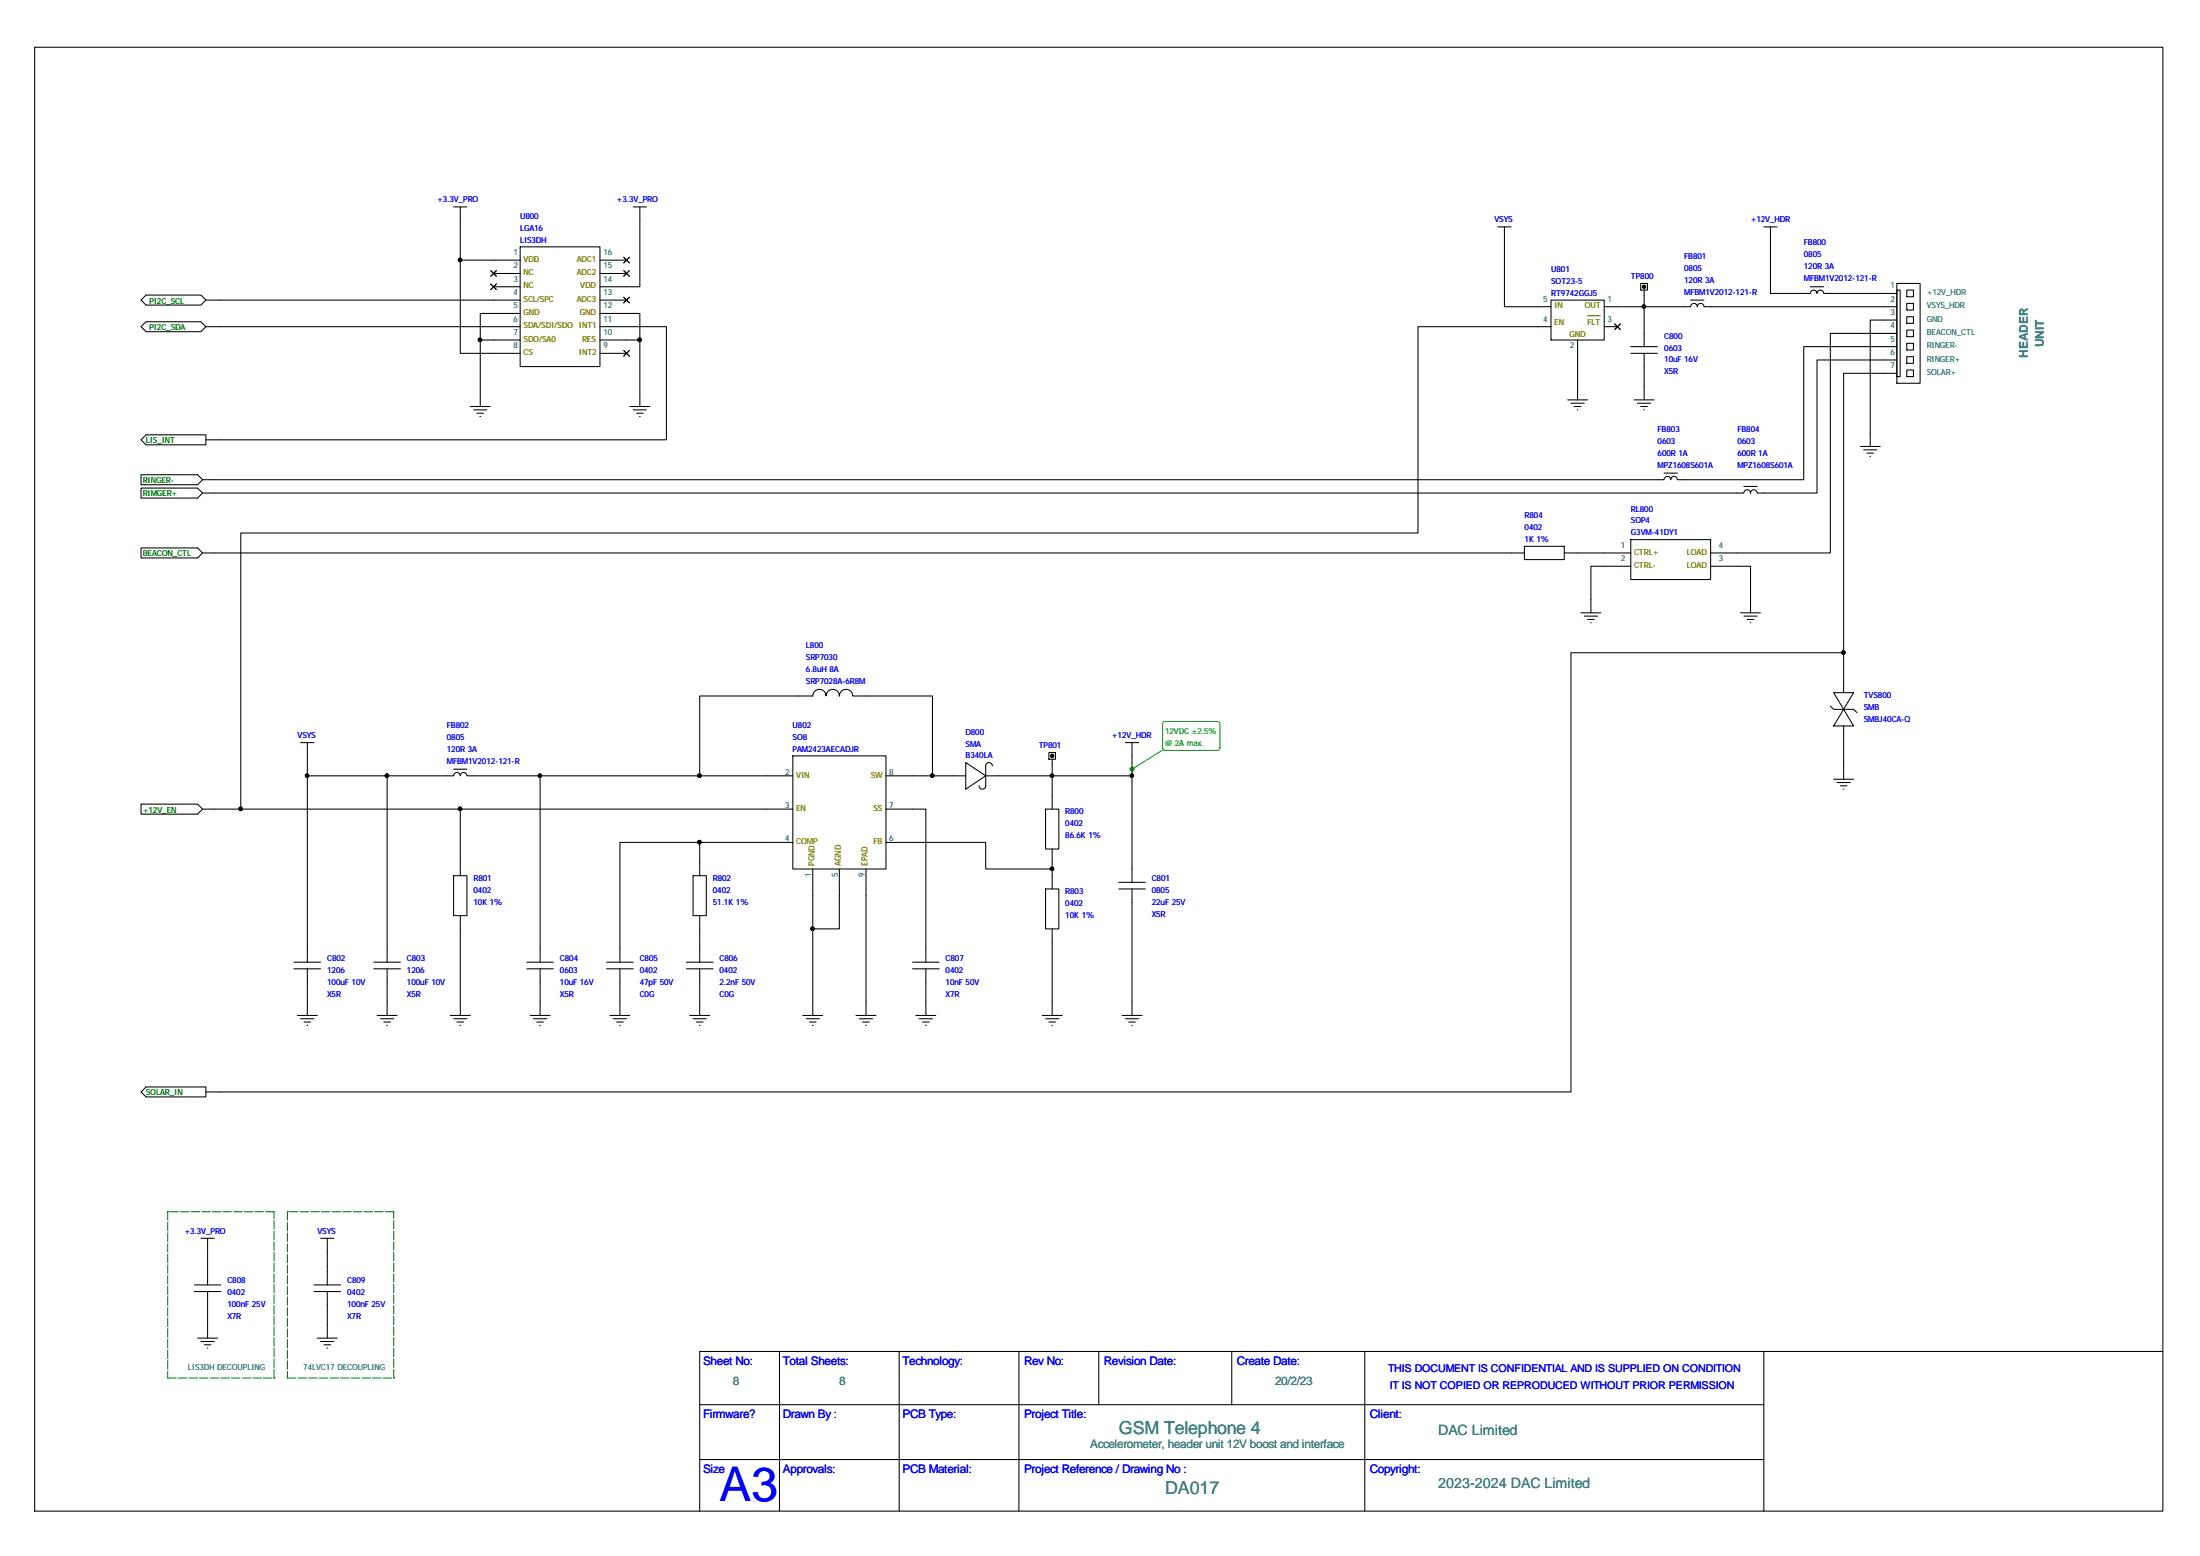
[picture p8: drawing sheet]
<svg xmlns="http://www.w3.org/2000/svg" width="420mm" height="297mm" viewBox="0 0 420 297" stroke-linecap="round" stroke-linejoin="round" font-family="sans-serif">
<circle cx="216.2" cy="146.8" r=".38" fill="#00e100"/>
<g fill="#000" stroke="#000" stroke-width=".19">
<circle cx="87.9" cy="49.6" r=".34"/>
<circle cx="313.9" cy="58.5" r=".33"/>
<circle cx="91.7" cy="64.9" r=".34"/>
<circle cx="122.2" cy="64.9" r=".34"/>
<circle cx="352.1" cy="124.6" r=".34"/>
<circle cx="45.9" cy="154.4" r=".34"/>
<circle cx="58.6" cy="148.1" r=".33"/>
<circle cx="73.9" cy="148.1" r=".34"/>
<circle cx="87.9" cy="154.4" r=".34"/>
<circle cx="103.1" cy="148.1" r=".33"/>
<circle cx="133.6" cy="148.1" r=".34"/>
<circle cx="178.1" cy="148.1" r=".34"/>
<circle cx="200.9" cy="148.1" r=".34"/>
<circle cx="216.2" cy="148.1" r=".33"/>
<circle cx="133.6" cy="160.8" r=".35"/>
<circle cx="155.2" cy="177.3" r=".34"/>
<circle cx="200.9" cy="165.9" r=".34"/>
</g>
<g fill="none" stroke="#000" stroke-width=".19">
<path d="M93.7 51.7l1.1 1M93.7 54.2l1.1 1.1M94.8 51.7l-1.1 1M94.8 54.2l-1.1 1.1M119.1 56.8l1.1 1M119.1 51.7l1.1 1M119.1 49.1l1.1 1.1M120.2 56.8l-1.1 1M120.2 51.7l-1.1 1M120.2 49.1l-1.1 1.1M119.1 66.9l1.1 1.1M120.2 66.9l-1.1 1.1"/>
<path d="M308.4 61.8l1.1 1.1M309.5 61.8l-1.1 1.1"/>
</g>
<g fill="#000">
<circle cx="314" cy="54.7" r=".31"/>
<circle cx="200.9" cy="144.3" r=".32"/>
</g>
<path d="M303.2 60.3h2.4" fill="none" stroke="#808000" stroke-width=".19"/>
<g fill="none" stroke="#008000" stroke-width=".2">
<path d="M32 231.3h.1M32 231.3v1.6M32 233.4v1.6M32 235.4v1.6M32 237.4v1.6M32 239.4v1.7M32.4 231.3h1.6M34.5 231.3h1.6M36.5 231.3h1.6M38.5 231.3h1.7M40.6 231.3h1.6M42.6 231.3h1.6"/>
<path d="M44.6 231.3h1.6M46.7 231.3h1.6M48.7 231.3h1.6M50.7 231.3h1.6v1.3M52.3 233v1.6M52.3 235v1.7M52.3 237.1v1.6M52.3 239.1v1.6M54.9 231.3h.1M54.9 231.3v1.6M54.9 233.4v1.6M54.9 235.4v1.6"/>
<path d="M54.9 237.4v1.6M54.9 239.4v1.7M55.3 231.3h1.6M57.3 231.3h1.6M59.4 231.3h1.6M61.4 231.3h1.6M63.4 231.3h1.6M65.4 231.3h1.7M67.5 231.3h1.6M69.5 231.3h1.6M71.5 231.3h1.7M73.6 231.3h1.6v1.3"/>
<path d="M75.2 233v1.6M75.2 235v1.7M75.2 237.1v1.6M75.2 239.1v1.6M32 241.5v1.6M32 243.5v1.6M32 245.5v1.7M32 247.6v1.6M32 249.6v1.6M32 251.6v1.7M32 253.7v1.6M32 255.7v1.6"/>
<path d="M32 257.7v1.7M32 259.8v1.6M52.3 241.1v1.6M52.3 243.2v1.6M52.3 245.2v1.6M52.3 247.2v1.6M52.3 249.2v1.7M52.3 251.3v1.6M52.3 253.3v1.6M52.3 255.3v1.7M52.3 257.4v1.6M52.3 259.4v1.6"/>
<path d="M54.9 241.5v1.6M54.9 243.5v1.6M54.9 245.5v1.7M54.9 247.6v1.6M54.9 249.6v1.6M54.9 251.6v1.7M54.9 253.7v1.6M54.9 255.7v1.6M54.9 257.7v1.7M54.9 259.8v1.6M75.2 241.1v1.6M75.2 243.2v1.6"/>
<path d="M75.2 245.2v1.6M75.2 247.2v1.6M75.2 249.2v1.7M75.2 251.3v1.6M75.2 253.3v1.6M75.2 255.3v1.7M75.2 257.4v1.6M75.2 259.4v1.6M32 261.8v1.3h1.6M34 263.1h1.7M36.1 263.1h1.6M38.1 263.1h1.6"/>
<path d="M40.2 263.1h1.6M42.2 263.1h1.6M44.2 263.1h1.6M46.2 263.1h1.7M48.3 263.1h1.6M50.3 263.1h1.6M52.3 263.1h.1M52.3 261.4v1.7M54.9 261.8v1.3h1.6M56.9 263.1h1.6M58.9 263.1h1.7M61 263.1h1.6"/>
<path d="M63 263.1h1.6M65 263.1h1.7M67.1 263.1h1.6M69.1 263.1h1.6M71.1 263.1h1.7M73.2 263.1h1.6M75.2 263.1h.1M75.2 261.4v1.7"/>
</g>
<g fill="none" stroke="#00e100" stroke-width=".2">
<path d="M222.2 137.9l.3-.2 10.2 .1 .3 .4-.1 4.7-.4 .4-10.1-.1-.4-.4v-4.6zM222.2 143.1l-6 3.7"/>
<circle cx="216.2" cy="146.8" r=".38"/>
</g>
<g fill="none" stroke="#000" stroke-width=".2">
<path d="M6.6 9h406.5v279.5h-406.5zM86.6 39.5h2.6M87.9 39.5v10.2M120.9 39.5h2.6M122.2 39.5v15.2h-7.6M27.9 56.3h10.5l.9 1-.9 .9h-10.5l-1-.9zM39.3 57.3h60M87.9 49.7v17.8h11.4M87.9 49.7h11.4M94.2 52.2h5.1M94.2 54.7h5.1M99.3 59.8h-7.6v5.1"/>
<path d="M99.3 47.1h15.3v22.9h-15.3zM114.6 59.8h7.6v5.1M114.6 49.7h5.1M114.6 57.3h5.1M114.6 52.2h5.1M286 43.3h2.6M287.3 43.3v15.3h8.9M296.2 57.3h10.2v7.6h-10.2zM306.4 58.6h16.5a.63 .63 0 0 1 .6-.7 .63 .63 0 0 1 .7 .7 .64 .64 0 0 1 .6-.7 .64 .64 0 0 1 .6 .7h36.9M313.4 54.1h1.2v1.3h-1.2zM314 55.4v10.8M322.9 57.3h2.5"/>
<path d="M336.9 43.3h2.5M338.1 43.3v12.7h7.6a.63 .63 0 0 1 .7-.6 .63 .63 0 0 1 .6 .6 .64 .64 0 0 1 .6-.6 .64 .64 0 0 1 .7 .6h14M345.7 54.7h2.6M362.3 54.1h4.4v19.1h-4.4zM362.3 55.4h.6v16.5h-.6zM364.2 55.4h1.2v1.3h-1.2zM364.2 57.9h1.2v1.3h-1.2zM26.9 62.4l1-1h10.5l.9 1-.9 .9h-10.5zM39.3 62.4h60M89.8 77.6h3.8M90.4 78.2h2.6M91.1 78.9h1.3"/>
<path d="M91.6 79.5h.2M91.7 64.9v12.7M91.7 64.9h7.6M114.6 62.4h12.7v21.6h-88M114.6 64.9h7.6M114.6 67.5h5.1M120.3 77.6h3.8M120.9 78.2h2.6M121.6 78.9h1.2M122.1 79.5h.2M122.2 64.9v12.7M296.2 62.4h-25.4v39.3h-224.8v52.8"/>
<path d="M299.4 76.3h3.8M300 77h2.6M300.7 77.6h1.2M301.2 78.2h.1M301.3 64.9v11.4M306.4 62.4h2.5M311.5 67.5h5M311.5 66.2h5M312.1 76.3h3.8M312.7 77h2.6M313.4 77.6h1.2M313.9 78.2h.2"/>
<path d="M314 67.5v8.8M362.3 61.1h-5.1v24.1M362.3 63.6h-12.7v42h-22.9M362.3 68.7h-15.3v25.4h-11.4a.63 .63 0 0 0-.7-.6 .63 .63 0 0 0-.6 .6 .64 .64 0 0 0-.6-.6 .64 .64 0 0 0-.7 .6h-294.3l-1-.9h-10.8v1.9h10.8l1-1M362.3 66.2h-17.8v25.4h-24.2a.64 .64 0 0 0-.6-.7 .64 .64 0 0 0-.6 .7 .63 .63 0 0 0-.7-.7 .63 .63 0 0 0-.6 .7h-279.1l-1-1h-10.8v1.9h10.8l1-.9M362.3 71.3h-10.2v53.3M364.2 60.5h1.2v1.2h-1.2zM364.2 63h1.2v1.3h-1.2zM364.2 65.5h1.2v1.3h-1.2zM364.2 68.1h1.2v1.3h-1.2zM364.2 70.6h1.2v1.3h-1.2zM26.9 84l1-1h11.4v1.9h-11.4z"/>
<path d="M317.8 90.3h2.5M333 92.9h2.6M355.3 85.2h3.8M355.9 85.9h2.6M356.5 86.5h1.3M357.1 87.1h.1M38.7 105.6l-1 .9h-10.8v-1.9h10.8l1 1h252.4M291.1 104.3h7.6v2.5h-7.6zM298.7 105.6h12.8M301.9 117h3.8M302.6 117.6h2.5M303.2 118.3h1.3"/>
<path d="M303.8 118.9h.1M311.5 108.1h-7.7v8.9M311.5 103h15.2v7.6h-15.2zM326.7 108.1h7.6v8.9M332.4 117h3.8M333 117.6h2.6M333.7 118.3h1.2M334.3 118.9h.1M349.6 134.8l.6 .6h3.8l.6 .6M350.2 132.2h3.8l-1.9 3.2zM352.1 124.6h-52.1v83.9h-260.7M352.1 135.4l1.9 3.2h-3.8z"/>
<path d="M352.1 124.6v7.6M352.1 138.6v10.2M38.7 154.5l-1 .9h-10.8v-1.9h10.8l1 1h112.7M57.4 141.8h2.6M58.7 148.1h27.9a.64 .64 0 0 1 .7-.6 .64 .64 0 0 1 .6 .6 .63 .63 0 0 1 .6-.6 .63 .63 0 0 1 .7 .6h62.2M58.7 141.8v41.9M73.9 148.1v35.6M86.6 146.8h2.6M87.9 154.5v12.7M103.2 148.1v35.6M133.6 148.1v-15.2h21.6a1.27 1.27 0 0 1 1.3-1.3 1.27 1.27 0 0 1 1.3 1.3 1.27 1.27 0 0 1 1.2-1.3 1.27 1.27 0 0 1 1.3 1.3 1.27 1.27 0 0 1 1.3-1.3 1.27 1.27 0 0 1 1.2 1.3h15.3v15.2M151.4 144.3h17.8v21.6h-17.8z"/>
<path d="M169.2 154.5h7.6v29.2M169.2 148.1h15.2M184.4 145.6l3.9 2.5-3.9 2.6zM188.3 148.1h27.9M189.5 146.2a.63 .63 0 0 0-.6-.6 .63 .63 0 0 0-.6 .6v3.8a.64 .64 0 0 1-.7 .7 .64 .64 0 0 1-.6-.7M199.7 154.5h2.5v7.6h-2.5zM200.3 143.7h1.3v1.2h-1.3zM200.9 144.9v9.6M214.9 141.8h2.6M216.2 141.8v26.6M350.2 148.8h3.8M350.8 149.4h2.6"/>
<path d="M351.5 150h1.2M352 150.7h.2M86.6 167.2h2.6v7.6h-2.6zM87.9 174.8v19M132.4 167.2h2.5v7.6h-2.5zM133.6 160.8h-15.2v22.9M133.6 160.8v6.4M133.6 174.8v8.9M133.6 160.8h17.8M155.2 165.9v27.9M160.3 165.9v11.4h-5.1M165.4 165.9v27.9"/>
<path d="M169.2 160.8h19.1v5.1h12.6M199.7 169.7h2.5v7.6h-2.5zM200.9 162.1v7.6M200.9 177.3v16.5M213.7 169.7h5M213.7 168.4h5M216.2 169.7v24.1M56.1 184.9h5.1M56.1 183.7h5.1M56.8 193.8h3.8M57.4 194.5h2.6M58.1 195.1h1.2"/>
<path d="M58.6 195.7h.2M58.7 184.9v8.9M71.4 184.9h5.1M71.4 183.7h5.1M72 193.8h3.8M72.7 194.5h2.5M73.3 195.1h1.3M73.9 195.7h.1M73.9 184.9v8.9M86 193.8h3.8M86.6 194.5h2.6M87.3 195.1h1.2"/>
<path d="M87.8 195.7h.2M100.6 184.9h5.1M100.6 183.7h5.1M101.2 193.8h3.9M101.9 194.5h2.5M102.5 195.1h1.3M103.1 195.7h.1M103.2 184.9v8.9M115.8 184.9h5.1M115.8 183.7h5.1M116.5 193.8h3.8M117.1 194.5h2.6"/>
<path d="M117.8 195.1h1.2M118.3 195.7h.2M118.4 184.9v8.9M131.1 184.9h5.1M131.1 183.7h5.1M131.7 193.8h3.8M132.4 194.5h2.5M133 195.1h1.3M133.6 195.7h.1M133.6 184.9v8.9M153.3 193.8h3.8M154 194.5h2.5"/>
<path d="M154.6 195.1h1.3M155.2 195.7h.1M163.5 193.8h3.8M164.1 194.5h2.6M164.7 195.1h1.3M165.3 195.7h.1M174.3 184.9h5.1M174.3 183.7h5.1M174.9 193.8h3.8M175.5 194.5h2.6M176.2 195.1h1.3M176.7 195.7h.2"/>
<path d="M176.8 184.9v8.9M199.1 193.8h3.8M199.7 194.5h2.5M200.3 195.1h1.3M200.9 195.7h.1M214.3 193.8h3.8M214.9 194.5h2.6M215.6 195.1h1.2M216.1 195.7h.1M26.9 208.5l1-1h11.4v1.9h-11.4zM38.4 236.4h2.5M39.6 236.4v8.9"/>
<path d="M61.2 236.4h2.6M62.5 236.4v8.9M37.1 246.6h5.1M37.1 245.3h5.1M37.7 255.4h3.8M38.4 256.1h2.5M39 256.7h1.3M39.6 257.3h.1M39.6 246.6v8.8M60 246.6h5M60 245.3h5M60.6 255.4h3.8"/>
<path d="M61.2 256.1h2.6M61.9 256.7h1.2M62.4 257.3h.2M62.5 246.6v8.8M148.9 258v30.5M171.7 258v30.5M194.6 258v30.5M209.8 258v10.2M235.2 258v10.2M260.6 258v30.5M336.9 258v30.5M413.1 258h-279.5v30.5"/>
<path d="M133.6 268.2h203.3M133.6 278.6h203.3"/>
<circle cx="314" cy="54.7" r=".31"/>
<circle cx="200.9" cy="144.3" r=".32"/>
</g>
<text font-size="9.1" fill="#00f" x="137.4" y="286.5">A3</text>
<g font-size="3.4" fill="#408080">
<text x="213.7" y="273.8">GSM Telephone 4</text>
<text x="222.5" y="285.2">DA017</text>
</g>
<g font-size="2.7" fill="#408080">
<text x="274.7" y="273.9">DAC Limited</text>
<text x="274.7" y="284.1">2023-2024 DAC Limited</text>
</g>
<g font-size="2.3" fill="#408080">
<text x="387.3" y="68.3" transform="rotate(-90 387.3 68.3)">HEADER</text>
<text x="390.3" y="66.2" transform="rotate(-90 390.3 66.2)">UNIT</text>
<text x="140" y="264.4">8</text>
<text x="160.3" y="264.4">8</text>
<text x="243.5" y="264.4">20/2/23</text>
<text x="208.2" y="276.5">Accelerometer, header unit 12V boost and interface</text>
</g>
<g font-size="2.3" fill="#00f">
<text x="134.3" y="260.5">Sheet No:</text>
<text x="149.5" y="260.5">Total Sheets:</text>
<text x="172.4" y="260.5">Technology:</text>
<text x="195.6" y="260.5">Rev No:</text>
<text x="210.8" y="260.5">Revision Date:</text>
<text x="236.2" y="260.5">Create Date:</text>
<text x="134.3" y="270.7">Firmware?</text>
<text x="149.5" y="270.7">Drawn By :</text>
<text x="172.4" y="270.7">PCB Type:</text>
<text x="195.6" y="270.7">Project Title:</text>
<text x="261.6" y="270.7">Client:</text>
<text x="134.3" y="281.2">Size</text>
<text x="149.5" y="281.2">Approvals:</text>
<text x="172.4" y="281.2">PCB Material:</text>
<text x="195.6" y="281.2">Project Reference / Drawing No :</text>
<text x="261.6" y="281.2">Copyright:</text>
</g>
<g font-size="2" fill="#00f">
<text x="265.1" y="261.9">THIS DOCUMENT IS CONFIDENTIAL AND IS SUPPLIED ON CONDITION</text>
<text x="265.4" y="265.1">IT IS NOT COPIED OR REPRODUCED WITHOUT PRIOR PERMISSION</text>
</g>
<g font-size="1.6" fill="#00f">
<text x="83.5" y="38.6">+3.3V_PRO</text>
<text x="99.3" y="41.8">U800</text>
<text x="117.8" y="38.6">+3.3V_PRO</text>
<text x="99.3" y="44.1">LGA16</text>
<text x="99.3" y="46.3">LIS3DH</text>
<text x="285.4" y="42.4">VSYS</text>
<text x="334.3" y="42.4">+12V_HDR</text>
<text x="344.5" y="46.8">FB800</text>
<text x="296.2" y="51.9">U801</text>
<text x="311.5" y="53.2">TP800</text>
<text x="321.6" y="49.4">FB801</text>
<text x="321.6" y="51.7">0805</text>
<text x="321.6" y="54">120R 3A</text>
<text x="344.5" y="49.1">0805</text>
<text x="344.5" y="51.4">120R 3A</text>
<text x="344.5" y="53.7">MFBM1V2012-121-R</text>
<text x="296.2" y="54.2">SOT23-5</text>
<text x="296.2" y="56.5">RT9742GGJ5</text>
<text x="321.6" y="56.2">MFBM1V2012-121-R</text>
<text x="317.8" y="64.6">C800</text>
<text x="317.8" y="66.9">0603</text>
<text x="317.8" y="69.2">10uF 16V</text>
<text x="317.8" y="71.5">X5R</text>
<text x="316.6" y="82.4">FB803</text>
<text x="331.8" y="82.4">FB804</text>
<text x="316.6" y="84.7">0603</text>
<text x="316.6" y="87">600R 1A</text>
<text x="316.6" y="89.3">MPZ1608S601A</text>
<text x="331.8" y="84.7">0603</text>
<text x="331.8" y="87">600R 1A</text>
<text x="331.8" y="89.3">MPZ1608S601A</text>
<text x="291.2" y="98.9">R804</text>
<text x="291.2" y="101.2">0402</text>
<text x="311.5" y="97.6">RL800</text>
<text x="311.5" y="99.9">SOP4</text>
<text x="291.2" y="103.5">1K 1%</text>
<text x="311.5" y="102.2">G3VM-41DY1</text>
<text x="153.9" y="123.6">L800</text>
<text x="153.9" y="126">SRP7030</text>
<text x="153.9" y="128.3">6.8uH 8A</text>
<text x="153.9" y="130.5">SRP7028A-6R8M</text>
<text x="355.9" y="133.2">TVS800</text>
<text x="355.9" y="135.5">SMB</text>
<text x="355.9" y="137.8">SMBJ40CA-Q</text>
<text x="56.8" y="140.8">VSYS</text>
<text x="85.3" y="139">FB802</text>
<text x="85.3" y="141.3">0805</text>
<text x="85.3" y="143.5">120R 3A</text>
<text x="151.4" y="139">U802</text>
<text x="151.4" y="141.3">SO8</text>
<text x="151.4" y="143.5">PAM2423AECADJR</text>
<text x="184.4" y="140.2">D800</text>
<text x="184.4" y="142.5">SMA</text>
<text x="198.4" y="142.8">TP801</text>
<text x="212.3" y="140.8">+12V_HDR</text>
<text x="85.3" y="145.8">MFBM1V2012-121-R</text>
<text x="184.4" y="144.7">B340LA</text>
<text x="203.5" y="155.5">R800</text>
<text x="203.5" y="157.8">0402</text>
<text x="203.5" y="160">86.6K 1%</text>
<text x="90.4" y="168.2">R801</text>
<text x="90.4" y="170.5">0402</text>
<text x="90.4" y="172.7">10K 1%</text>
<text x="136.1" y="168.2">R802</text>
<text x="136.1" y="170.5">0402</text>
<text x="136.1" y="172.7">51.1K 1%</text>
<text x="203.5" y="170.7">R803</text>
<text x="203.5" y="173">0402</text>
<text x="220" y="168.2">C801</text>
<text x="220" y="170.5">0805</text>
<text x="220" y="172.7">22uF 25V</text>
<text x="203.5" y="175.3">10K 1%</text>
<text x="220" y="175">X5R</text>
<text x="62.5" y="183.4">C802</text>
<text x="62.5" y="185.7">1206</text>
<text x="77.7" y="183.4">C803</text>
<text x="77.7" y="185.7">1206</text>
<text x="106.9" y="183.4">C804</text>
<text x="106.9" y="185.7">0603</text>
<text x="122.2" y="183.4">C805</text>
<text x="122.2" y="185.7">0402</text>
<text x="137.4" y="183.4">C806</text>
<text x="137.4" y="185.7">0402</text>
<text x="180.6" y="183.4">C807</text>
<text x="180.6" y="185.7">0402</text>
<text x="62.5" y="188">100uF 10V</text>
<text x="62.5" y="190.3">X5R</text>
<text x="77.7" y="188">100uF 10V</text>
<text x="77.7" y="190.3">X5R</text>
<text x="106.9" y="188">10uF 16V</text>
<text x="106.9" y="190.3">X5R</text>
<text x="122.2" y="188">47pF 50V</text>
<text x="122.2" y="190.3">C0G</text>
<text x="137.4" y="188">2.2nF 50V</text>
<text x="137.4" y="190.3">C0G</text>
<text x="180.6" y="188">10nF 50V</text>
<text x="180.6" y="190.3">X7R</text>
<text x="35.2" y="235.5">+3.3V_PRO</text>
<text x="60.6" y="235.5">VSYS</text>
<text x="43.4" y="245">C808</text>
<text x="66.3" y="245">C809</text>
<text x="43.4" y="247.3">0402</text>
<text x="43.4" y="249.5">100nF 25V</text>
<text x="43.4" y="251.8">X7R</text>
<text x="66.3" y="247.3">0402</text>
<text x="66.3" y="249.5">100nF 25V</text>
<text x="66.3" y="251.8">X7R</text>
</g>
<g font-size="1.6" fill="#408080">
<text x="98" y="48.7">1</text>
<text x="98" y="51.3">2</text>
<text x="98" y="53.8">3</text>
<text x="115.2" y="53.8">14</text>
<text x="115.2" y="51.3">15</text>
<text x="115.2" y="48.7">16</text>
<text x="98" y="56.3">4</text>
<text x="98" y="58.9">5</text>
<text x="115.2" y="58.9">12</text>
<text x="115.2" y="56.3">13</text>
<text x="294.7" y="57.6">5</text>
<text x="307" y="57.6">1</text>
<text x="361" y="55.1">1</text>
<text x="361" y="57.6">2</text>
<text x="368" y="56.3">+12V_HDR</text>
<text x="368" y="58.9">VSYS_HDR</text>
<text x="98" y="61.4">6</text>
<text x="98" y="64">7</text>
<text x="115.2" y="64">10</text>
<text x="115.2" y="61.4">11</text>
<text x="294.7" y="61.4">4</text>
<text x="307" y="61.4">3</text>
<text x="361" y="60.1">3</text>
<text x="361" y="62.7">4</text>
<text x="361" y="65.2">5</text>
<text x="368" y="61.4">GND</text>
<text x="368" y="64">BEACON_CTL</text>
<text x="98" y="66.5">8</text>
<text x="115.2" y="66.5">9</text>
<text x="299.8" y="66.5">2</text>
<text x="361" y="67.8">6</text>
<text x="361" y="70.3">7</text>
<text x="368" y="66.5">RINGER-</text>
<text x="368" y="69">RINGER+</text>
<text x="368" y="71.6">SOLAR+</text>
<text x="309.5" y="104.6">1</text>
<text x="309.5" y="107.1">2</text>
<text x="328.3" y="104.6">4</text>
<text x="328.3" y="107.1">3</text>
<text x="149.9" y="147.9">2</text>
<text x="169.8" y="147.9">8</text>
<text x="149.9" y="154.2">3</text>
<text x="169.8" y="154.2">7</text>
<text x="149.9" y="160.6">4</text>
<text x="169.8" y="160.6">6</text>
<text x="154.9" y="167.4" transform="rotate(-90 154.9 167.4)">1</text>
<text x="160" y="167.4" transform="rotate(-90 160 167.4)">5</text>
<text x="165.1" y="167.4" transform="rotate(-90 165.1 167.4)">9</text>
<text x="35.9" y="261.5">LIS3DH DECOUPLING</text>
<text x="57.9" y="261.5">74LVC17 DECOUPLING</text>
</g>
<g font-size="1.6" fill="#808000">
<text x="100" y="50">VDD</text>
<text x="100" y="52.5">NC</text>
<text x="110.2" y="52.5">ADC2</text>
<text x="110.2" y="50">ADC1</text>
<text x="100" y="55.1">NC</text>
<text x="100" y="57.6">SCL/SPC</text>
<text x="110.2" y="57.6">ADC3</text>
<text x="110.8" y="55.1">VDD</text>
<text x="296.8" y="58.9">IN</text>
<text x="302.7" y="58.9">OUT</text>
<text x="100" y="60.1">GND</text>
<text x="100" y="62.7">SDA/SDI/SDO</text>
<text x="100" y="65.2">SDO/SA0</text>
<text x="110.6" y="62.7">INT1</text>
<text x="110.7" y="60.1">GND</text>
<text x="111.2" y="65.2">RES</text>
<text x="296.8" y="62.1">EN</text>
<text x="299.7" y="64.3">GND</text>
<text x="303.2" y="62.1">FLT</text>
<text x="100" y="67.8">CS</text>
<text x="110.6" y="67.8">INT2</text>
<text x="312.1" y="105.9">CTRL+</text>
<text x="322.2" y="105.9">LOAD</text>
<text x="312.1" y="108.4">CTRL-</text>
<text x="322.2" y="108.4">LOAD</text>
<text x="152.1" y="148.4">VIN</text>
<text x="166.3" y="148.4">SW</text>
<text x="152.1" y="154.8">EN</text>
<text x="166.8" y="154.8">SS</text>
<text x="152.1" y="161.1">COMP</text>
<text x="166.8" y="161.1">FB</text>
<text x="155.5" y="165.3" transform="rotate(-90 155.5 165.3)">PGND</text>
<text x="160.6" y="165.3" transform="rotate(-90 160.6 165.3)">AGND</text>
<text x="165.7" y="165.3" transform="rotate(-90 165.7 165.3)">EPAD</text>
</g>
<g font-size="1.6" fill="#008000">
<text x="28.5" y="57.9">PI2C_SCL</text>
<text x="28.5" y="63">PI2C_SDA</text>
<text x="27.9" y="84.6">LIS_INT</text>
<text x="27.3" y="92.2">RINGER-</text>
<text x="27.3" y="94.8">RIMGER+</text>
<text x="27.3" y="106.2">BEACON_CTL</text>
<text x="27.3" y="155.1">+12V_EN</text>
<text x="27.9" y="209.1">SOLAR_IN</text>
</g>
<g font-size="1.6" fill="#00e100">
<text x="222.5" y="140.2">12VDC ±2.5%</text>
<text x="222.5" y="142.4">@ 2A max.</text>
</g>
</svg>
